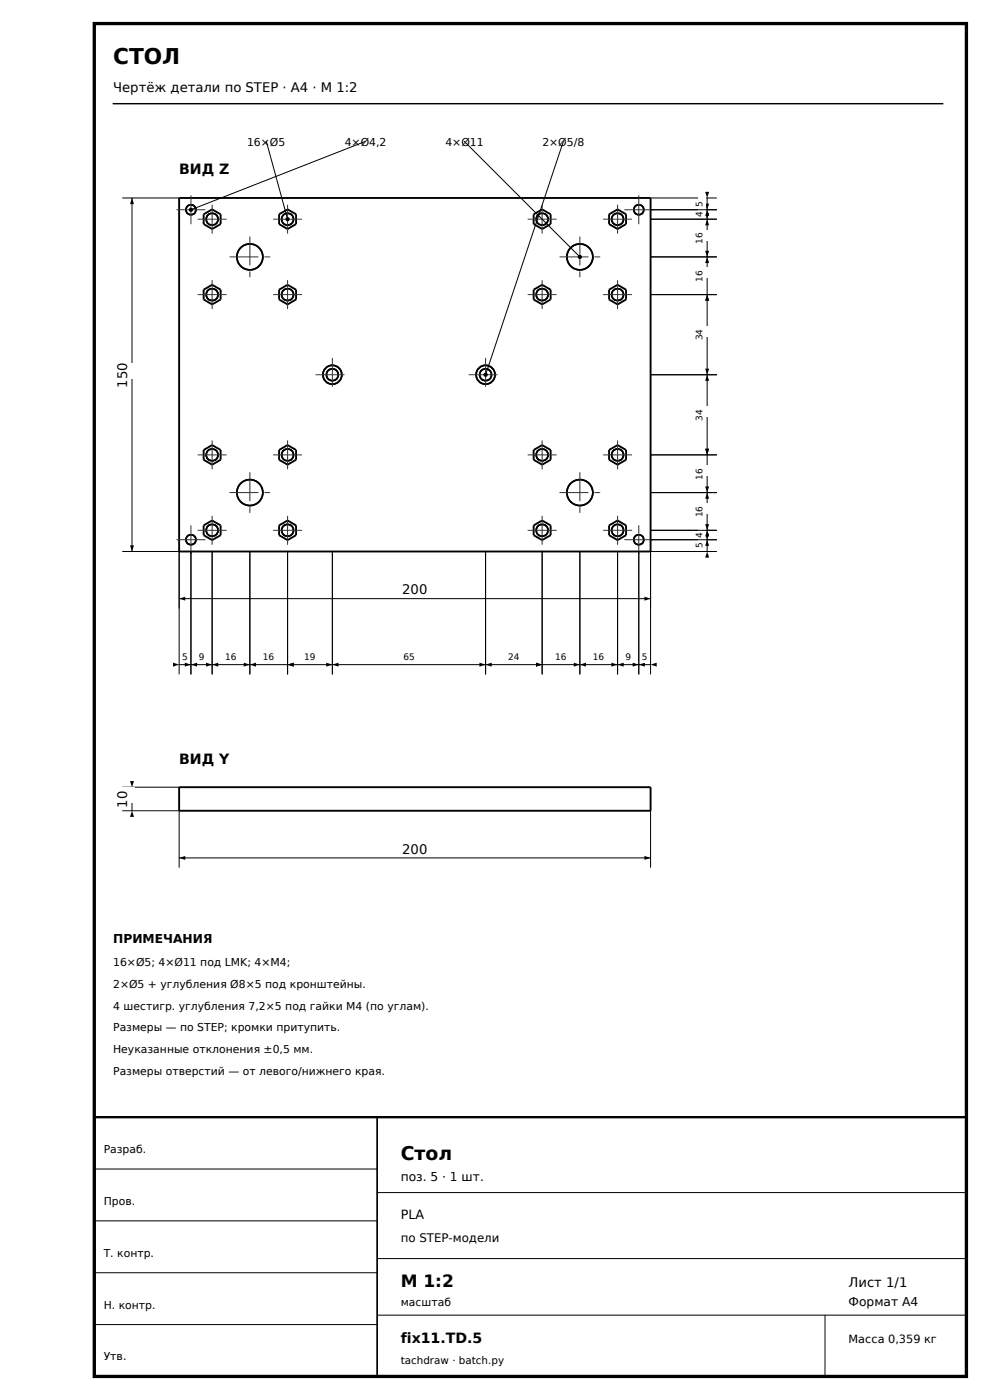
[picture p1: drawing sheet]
<svg xmlns="http://www.w3.org/2000/svg" width="210mm" height="297mm" viewBox="0 0 210 297" stroke-linecap="round" stroke-linejoin="round" font-family="sans-serif">
<path d="M20 5h185v287h-185z" fill="none" stroke="#000" stroke-width=".7" stroke-linecap="butt"/>
<path d="M24 22h176" fill="none" stroke="#000" stroke-width=".3"/>
<path d="M20 237h185v55h-185z" fill="none" stroke="#000" stroke-width=".5"/>
<g fill="none" stroke="#000" stroke-width=".35">
<path d="M80 237v55"/>
<circle cx="40.5" cy="44.5" r="1.06"/>
<circle cx="45" cy="46.5" r="1.26"/>
<circle cx="53" cy="54.5" r="2.75"/>
<circle cx="61" cy="46.5" r="1.26"/>
<circle cx="115" cy="46.5" r="1.26"/>
<circle cx="123" cy="54.5" r="2.75"/>
<circle cx="131" cy="46.5" r="1.26"/>
<circle cx="135.5" cy="44.5" r="1.06"/>
<circle cx="45" cy="62.5" r="1.26"/>
<circle cx="61" cy="62.5" r="1.26"/>
<circle cx="70.5" cy="79.5" r="1.26"/>
<circle cx="70.5" cy="79.5" r="2"/>
<circle cx="103" cy="79.5" r="1.26"/>
<circle cx="103" cy="79.5" r="2"/>
<circle cx="115" cy="62.5" r="1.26"/>
<circle cx="131" cy="62.5" r="1.26"/>
<circle cx="45" cy="96.5" r="1.26"/>
<circle cx="61" cy="96.5" r="1.26"/>
<circle cx="115" cy="96.5" r="1.26"/>
<circle cx="131" cy="96.5" r="1.26"/>
<circle cx="40.5" cy="114.5" r="1.06"/>
<circle cx="45" cy="112.5" r="1.26"/>
<circle cx="53" cy="104.5" r="2.75"/>
<circle cx="61" cy="112.5" r="1.26"/>
<circle cx="115" cy="112.5" r="1.26"/>
<circle cx="123" cy="104.5" r="2.75"/>
<circle cx="131" cy="112.5" r="1.26"/>
<circle cx="135.5" cy="114.5" r="1.06"/>
</g>
<path d="M38 117v12M138 117v12M38 127h100M20 248h60M20 259h60M80 253h125M20 270h60M80 267h125M80 279h125M175 279v13M20 281h60" fill="none" stroke="#000" stroke-width=".21"/>
<g fill="none" stroke="#000" stroke-width=".4">
<path d="M38 42h100v75h-100zM43.2 45.5l1.8-1.1 1.8 1.1v2l-1.8 1.1-1.8-1.1zM59.2 45.5l1.8-1.1 1.8 1.1v2l-1.8 1.1-1.8-1.1zM113.2 45.5l1.8-1.1 1.8 1.1v2l-1.8 1.1-1.8-1.1zM129.2 45.5l1.8-1.1 1.8 1.1v2l-1.8 1.1-1.8-1.1zM43.2 61.5l1.8-1.1 1.8 1.1v2l-1.8 1.1-1.8-1.1zM59.2 61.5l1.8-1.1 1.8 1.1v2l-1.8 1.1-1.8-1.1zM113.2 61.5l1.8-1.1 1.8 1.1v2l-1.8 1.1-1.8-1.1zM129.2 61.5l1.8-1.1 1.8 1.1v2l-1.8 1.1-1.8-1.1zM43.2 95.5l1.8-1.1 1.8 1.1v2l-1.8 1.1-1.8-1.1zM59.2 95.5l1.8-1.1 1.8 1.1v2l-1.8 1.1-1.8-1.1zM113.2 95.5l1.8-1.1 1.8 1.1v2l-1.8 1.1-1.8-1.1z"/>
<path d="M129.2 95.5l1.8-1.1 1.8 1.1v2l-1.8 1.1-1.8-1.1zM43.2 111.5l1.8-1.1 1.8 1.1v2l-1.8 1.1-1.8-1.1zM59.2 111.5l1.8-1.1 1.8 1.1v2l-1.8 1.1-1.8-1.1zM113.2 111.5l1.8-1.1 1.8 1.1v2l-1.8 1.1-1.8-1.1zM129.2 111.5l1.8-1.1 1.8 1.1v2l-1.8 1.1-1.8-1.1zM38 167h100v5h-100z"/>
</g>
<path d="M38 127l1.3-.4v.8zM136.7 126.6l1.3 .4-1.3 .4z" fill="#000"/>
<path d="M85.5 123.5h5v3.4h-5z" fill="#fff"/>
<path d="M26 42h12M28 42v75M26 117h12" fill="none" stroke="#000" stroke-width=".21"/>
<path d="M28 42l.4 1.3h-.8zM27.6 115.7h.8l-.4 1.3z" fill="#000"/>
<path d="M24.5 76.9h5v3.4h-5z" fill="#fff"/>
<path d="M38 172v12M138 172v12M38 182h100" fill="none" stroke="#000" stroke-width=".21"/>
<path d="M38 182l1.3-.4v.8zM136.7 181.6l1.3 .4-1.3 .4z" fill="#000"/>
<path d="M85.5 178.5h5v3.4h-5z" fill="#fff"/>
<path d="M26 167h12M26 172h12M28 167v5" fill="none" stroke="#000" stroke-width=".21"/>
<path d="M27.6 165.7h.8l-.4 1.3zM28 172l.4 1.3h-.8z" fill="#000"/>
<path d="M25.3 166.9h3.4v3.4h-3.4z" fill="#fff"/>
<g fill="none" stroke="#000" stroke-width=".35">
<circle cx="40.5" cy="44.5" r="1.06"/>
<circle cx="45" cy="46.5" r="1.26"/>
<circle cx="53" cy="54.5" r="2.75"/>
<circle cx="61" cy="46.5" r="1.26"/>
<circle cx="115" cy="46.5" r="1.26"/>
<circle cx="123" cy="54.5" r="2.75"/>
<circle cx="131" cy="46.5" r="1.26"/>
<circle cx="135.5" cy="44.5" r="1.06"/>
<circle cx="45" cy="62.5" r="1.26"/>
<circle cx="61" cy="62.5" r="1.26"/>
<circle cx="70.5" cy="79.5" r="1.26"/>
<circle cx="70.5" cy="79.5" r="2"/>
<circle cx="103" cy="79.5" r="1.26"/>
<circle cx="103" cy="79.5" r="2"/>
<circle cx="115" cy="62.5" r="1.26"/>
<circle cx="131" cy="62.5" r="1.26"/>
<circle cx="45" cy="96.5" r="1.26"/>
<circle cx="61" cy="96.5" r="1.26"/>
<circle cx="115" cy="96.5" r="1.26"/>
<circle cx="131" cy="96.5" r="1.26"/>
<circle cx="40.5" cy="114.5" r="1.06"/>
<circle cx="45" cy="112.5" r="1.26"/>
<circle cx="53" cy="104.5" r="2.75"/>
<circle cx="61" cy="112.5" r="1.26"/>
<circle cx="115" cy="112.5" r="1.26"/>
<circle cx="123" cy="104.5" r="2.75"/>
<circle cx="131" cy="112.5" r="1.26"/>
<circle cx="135.5" cy="114.5" r="1.06"/>
</g>
<g fill="none" stroke="#333" stroke-width=".21" stroke-dasharray="6 1.4 1.2 1.4">
<path d="M37.5 44.5h6M40.5 41.5v6M42 46.5h6M45 59.5v6M45 43.5v6M48.7 54.5h8.6M53 50.3v8.4M58 46.5h6M61 59.5v6M61 43.5v6M112 46.5h6M115 59.5v6"/>
<path d="M115 43.5v6M118.7 54.5h8.5M123 50.3v8.4M128 46.5h6M131 59.5v6M131 43.5v6M132.5 44.5h6M135.5 41.5v6M42 62.5h6M58 62.5h6M67 79.5h7M70.5 76v7"/>
<path d="M99.5 79.5h7M103 76v7M112 62.5h6M128 62.5h6M42 96.5h6M45 93.5v6M58 96.5h6M61 93.5v6M112 96.5h6M115 93.5v6M128 96.5h6M131 93.5v6"/>
<path d="M37.5 114.5h6M40.5 111.5v6M42 112.5h6M45 109.5v6M48.7 104.5h8.6M53 100.2v8.6M58 112.5h6M61 109.5v6M112 112.5h6M115 109.5v6M118.7 104.5h8.5M123 100.2v8.6"/>
<path d="M128 112.5h6M131 109.5v6M132.5 114.5h6M135.5 111.5v6"/>
</g>
<path d="M38 117v26M40.5 117v26M38 141h2.5" fill="none" stroke="#000" stroke-width=".21"/>
<path d="M36.7 140.6l1.3 .4-1.3 .4zM40.5 141l1.3-.4v.8z" fill="#000"/>
<path d="M38.4 138.3h1.6v2.3h-1.6z" fill="#fff"/>
<path d="M40.5 117v26M45 117v26M40.5 141h4.5" fill="none" stroke="#000" stroke-width=".21"/>
<path d="M39.2 140.6l1.3 .4-1.3 .4zM45 141l1.3-.4v.8z" fill="#000"/>
<path d="M42 138.3h1.6v2.3h-1.6z" fill="#fff"/>
<path d="M45 117v26M53 117v26M45 141h8" fill="none" stroke="#000" stroke-width=".21"/>
<path d="M43.7 140.6l1.3 .4-1.3 .4zM53 141l1.3-.4v.8z" fill="#000"/>
<path d="M47.9 138.3h2.2v2.3h-2.2z" fill="#fff"/>
<path d="M53 117v26M61 117v26M53 141h8" fill="none" stroke="#000" stroke-width=".21"/>
<path d="M51.7 140.6l1.3 .4-1.3 .4zM61 141l1.3-.4v.8z" fill="#000"/>
<path d="M55.9 138.3h2.2v2.3h-2.2z" fill="#fff"/>
<path d="M61 117v26M70.5 117v26M61 141h9.5" fill="none" stroke="#000" stroke-width=".21"/>
<path d="M61 141l1.3-.4v.8zM69.2 140.6l1.3 .4-1.3 .4z" fill="#000"/>
<path d="M64.6 138.3h2.3v2.3h-2.3z" fill="#fff"/>
<path d="M70.5 117v26M103 117v26M70.5 141h32.5" fill="none" stroke="#000" stroke-width=".21"/>
<path d="M70.5 141l1.3-.4v.8zM101.7 140.6l1.3 .4-1.3 .4z" fill="#000"/>
<path d="M85.6 138.3h2.3v2.3h-2.3z" fill="#fff"/>
<path d="M103 117v26M115 117v26M103 141h12" fill="none" stroke="#000" stroke-width=".21"/>
<path d="M103 141l1.3-.4v.8zM113.7 140.6l1.3 .4-1.3 .4z" fill="#000"/>
<path d="M107.9 138.3h2.2v2.3h-2.2z" fill="#fff"/>
<path d="M115 117v26M123 117v26M115 141h8" fill="none" stroke="#000" stroke-width=".21"/>
<path d="M113.7 140.6l1.3 .4-1.3 .4zM123 141l1.3-.4v.8z" fill="#000"/>
<path d="M117.9 138.3h2.2v2.3h-2.2z" fill="#fff"/>
<path d="M123 117v26M131 117v26M123 141h8" fill="none" stroke="#000" stroke-width=".21"/>
<path d="M121.7 140.6l1.3 .4-1.3 .4zM131 141l1.3-.4v.8z" fill="#000"/>
<path d="M125.9 138.3h2.2v2.3h-2.2z" fill="#fff"/>
<path d="M131 117v26M135.5 117v26M131 141h4.5" fill="none" stroke="#000" stroke-width=".21"/>
<path d="M129.7 140.6l1.3 .4-1.3 .4zM135.5 141l1.3-.4v.8z" fill="#000"/>
<path d="M132.5 138.3h1.5v2.3h-1.5z" fill="#fff"/>
<path d="M135.5 117v26M138 117v26M135.5 141h2.5" fill="none" stroke="#000" stroke-width=".21"/>
<path d="M134.2 140.6l1.3 .4-1.3 .4zM138 141l1.3-.4v.8z" fill="#000"/>
<path d="M136 138.3h1.6v2.3h-1.6z" fill="#fff"/>
<path d="M138 117h14M138 114.5h14M150 114.5v2.5" fill="none" stroke="#000" stroke-width=".21"/>
<path d="M150 117l.4 1.3h-.8zM149.6 113.2h.8l-.4 1.3z" fill="#000"/>
<path d="M148.2 114h1.6v2.3h-1.6z" fill="#fff"/>
<path d="M138 114.5h14M138 112.5h14M150 112.5v2" fill="none" stroke="#000" stroke-width=".21"/>
<path d="M150 114.5l.4 1.3h-.8zM149.6 111.2h.8l-.4 1.3z" fill="#000"/>
<path d="M148.2 111.8h1.6v2.2h-1.6z" fill="#fff"/>
<path d="M138 112.5h14M138 104.5h14M150 104.5v8" fill="none" stroke="#000" stroke-width=".21"/>
<path d="M150 112.5l.4 1.3h-.8zM149.6 103.2h.8l-.4 1.3z" fill="#000"/>
<path d="M147.9 106.7h2.2v2.3h-2.2z" fill="#fff"/>
<path d="M138 96.5h14M150 96.5v8M138 104.5h14" fill="none" stroke="#000" stroke-width=".21"/>
<path d="M149.6 95.2h.8l-.4 1.3zM150 104.5l.4 1.3h-.8z" fill="#000"/>
<path d="M147.9 98.8h2.2v2.2h-2.2z" fill="#fff"/>
<path d="M138 79.5h14M150 79.5v17M138 96.5h14" fill="none" stroke="#000" stroke-width=".21"/>
<path d="M150 79.5l.4 1.3h-.8zM149.6 95.2h.8l-.4 1.3z" fill="#000"/>
<path d="M147.9 86.2h2.2v2.3h-2.2z" fill="#fff"/>
<path d="M138 79.5h14M138 62.5h14M150 62.5v17" fill="none" stroke="#000" stroke-width=".21"/>
<path d="M149.6 78.2h.8l-.4 1.3zM150 62.5l.4 1.3h-.8z" fill="#000"/>
<path d="M147.9 69.3h2.2v2.2h-2.2z" fill="#fff"/>
<path d="M138 54.5h14M150 54.5v8M138 62.5h14" fill="none" stroke="#000" stroke-width=".21"/>
<path d="M149.6 53.2h.8l-.4 1.3zM150 62.5l.4 1.3h-.8z" fill="#000"/>
<path d="M147.9 56.8h2.2v2.2h-2.2z" fill="#fff"/>
<path d="M138 54.5h14M138 46.5h14M150 46.5v8" fill="none" stroke="#000" stroke-width=".21"/>
<path d="M150 54.5l.4 1.3h-.8zM149.6 45.2h.8l-.4 1.3z" fill="#000"/>
<path d="M147.9 48.7h2.2v2.3h-2.2z" fill="#fff"/>
<path d="M138 46.5h14M138 44.5h14M150 44.5v2" fill="none" stroke="#000" stroke-width=".21"/>
<path d="M150 46.5l.4 1.3h-.8zM149.6 43.2h.8l-.4 1.3z" fill="#000"/>
<path d="M148.2 43.8h1.6v2.2h-1.6z" fill="#fff"/>
<path d="M138 44.5h14M138 42h14M150 42v2.5" fill="none" stroke="#000" stroke-width=".21"/>
<path d="M150 44.5l.4 1.3h-.8zM149.6 40.7h.8l-.4 1.3z" fill="#000"/>
<path d="M148.2 41.5h1.6v2.3h-1.6z" fill="#fff"/>
<path d="M40.5 44.5l37-14.5zM56.5 30l4.5 16.5zM98.5 30l24.5 24.5zM119.5 30l-16.5 49.5z" fill="#000" stroke="#000" stroke-width=".21"/>
<g fill="#000">
<circle cx="40.5" cy="44.5" r=".45"/>
<circle cx="61" cy="46.5" r=".45"/>
<circle cx="123" cy="54.5" r=".45"/>
<circle cx="103" cy="79.5" r=".45"/>
</g>
<text font-size="4.6" x="24" y="13.5">СТОЛ</text>
<text font-size="4" x="85" y="246">Стол</text>
<text font-size="3.6" x="85" y="273">М 1:2</text>
<g font-size="3">
<text x="38" y="37">ВИД Z</text>
<text x="38" y="162">ВИД Y</text>
<text x="85" y="285">fix11.TD.5</text>
</g>
<g font-size="2.8">
<text x="24" y="19.5">Чертёж детали по STEP · A4 · М 1:2</text>
<text x="27" y="82.2" transform="rotate(-90 27 82.2)">150</text>
<text x="85.3" y="126.1">200</text>
<text x="27" y="171.3" transform="rotate(-90 27 171.3)">10</text>
<text x="85.3" y="181.1">200</text>
<text x="180" y="273">Лист 1/1</text>
</g>
<text font-size="2.7" x="85" y="258.5">PLA</text>
<g font-size="2.6">
<text x="24" y="200">ПРИМЕЧАНИЯ</text>
<text x="85" y="250.6">поз. 5 · 1 шт.</text>
<text x="180" y="277">Формат A4</text>
</g>
<text font-size="2.5" x="85" y="263.5">по STEP-модели</text>
<text font-size="2.4" x="180" y="285">Масса 0,359 кг</text>
<g font-size="2.3">
<text x="52.4" y="30.9">16×Ø5</text>
<text x="73.1" y="30.9">4×Ø4,2</text>
<text x="94.5" y="30.9">4×Ø11</text>
<text x="115" y="30.9">2×Ø5/8</text>
<text x="24" y="205">16×Ø5; 4×Ø11 под LMK; 4×M4;</text>
<text x="24" y="209.6">2×Ø5 + углубления Ø8×5 под кронштейны.</text>
<text x="24" y="214.2">4 шестигр. углубления 7,2×5 под гайки M4 (по углам).</text>
<text x="24" y="218.8">Размеры — по STEP; кромки притупить.</text>
<text x="24" y="223.4">Неуказанные отклонения ±0,5 мм.</text>
<text x="24" y="228">Размеры отверстий — от левого/нижнего края.</text>
<text x="22" y="244.6">Разраб.</text>
<text x="22" y="255.6">Пров.</text>
<text x="22" y="266.6">Т. контр.</text>
<text x="22" y="277.6">Н. контр.</text>
<text x="85" y="277">масштаб</text>
<text x="22" y="288.6">Утв.</text>
</g>
<text font-size="2.2" x="85" y="289.3">tachdraw · batch.py</text>
<g font-size="1.9">
<text x="149" y="46.1" transform="rotate(-90 149 46.1)">4</text>
<text x="149" y="43.8" transform="rotate(-90 149 43.8)">5</text>
<text x="149" y="51.8" transform="rotate(-90 149 51.8)">16</text>
<text x="149" y="59.8" transform="rotate(-90 149 59.8)">16</text>
<text x="149" y="72.2" transform="rotate(-90 149 72.2)">34</text>
<text x="149" y="89.2" transform="rotate(-90 149 89.2)">34</text>
<text x="149" y="101.8" transform="rotate(-90 149 101.8)">16</text>
<text x="149" y="109.8" transform="rotate(-90 149 109.8)">16</text>
<text x="149" y="116.3" transform="rotate(-90 149 116.3)">5</text>
<text x="149" y="114.1" transform="rotate(-90 149 114.1)">4</text>
<text x="38.7" y="140.1">5</text>
<text x="42.2" y="140.1">9</text>
<text x="47.7" y="140.1">16</text>
<text x="55.7" y="140.1">16</text>
<text x="64.5" y="140.1">19</text>
<text x="85.6" y="140.1">65</text>
<text x="107.8" y="140.1">24</text>
<text x="117.7" y="140.1">16</text>
<text x="125.7" y="140.1">16</text>
<text x="132.7" y="140.1">9</text>
<text x="136.2" y="140.1">5</text>
</g>
</svg>
